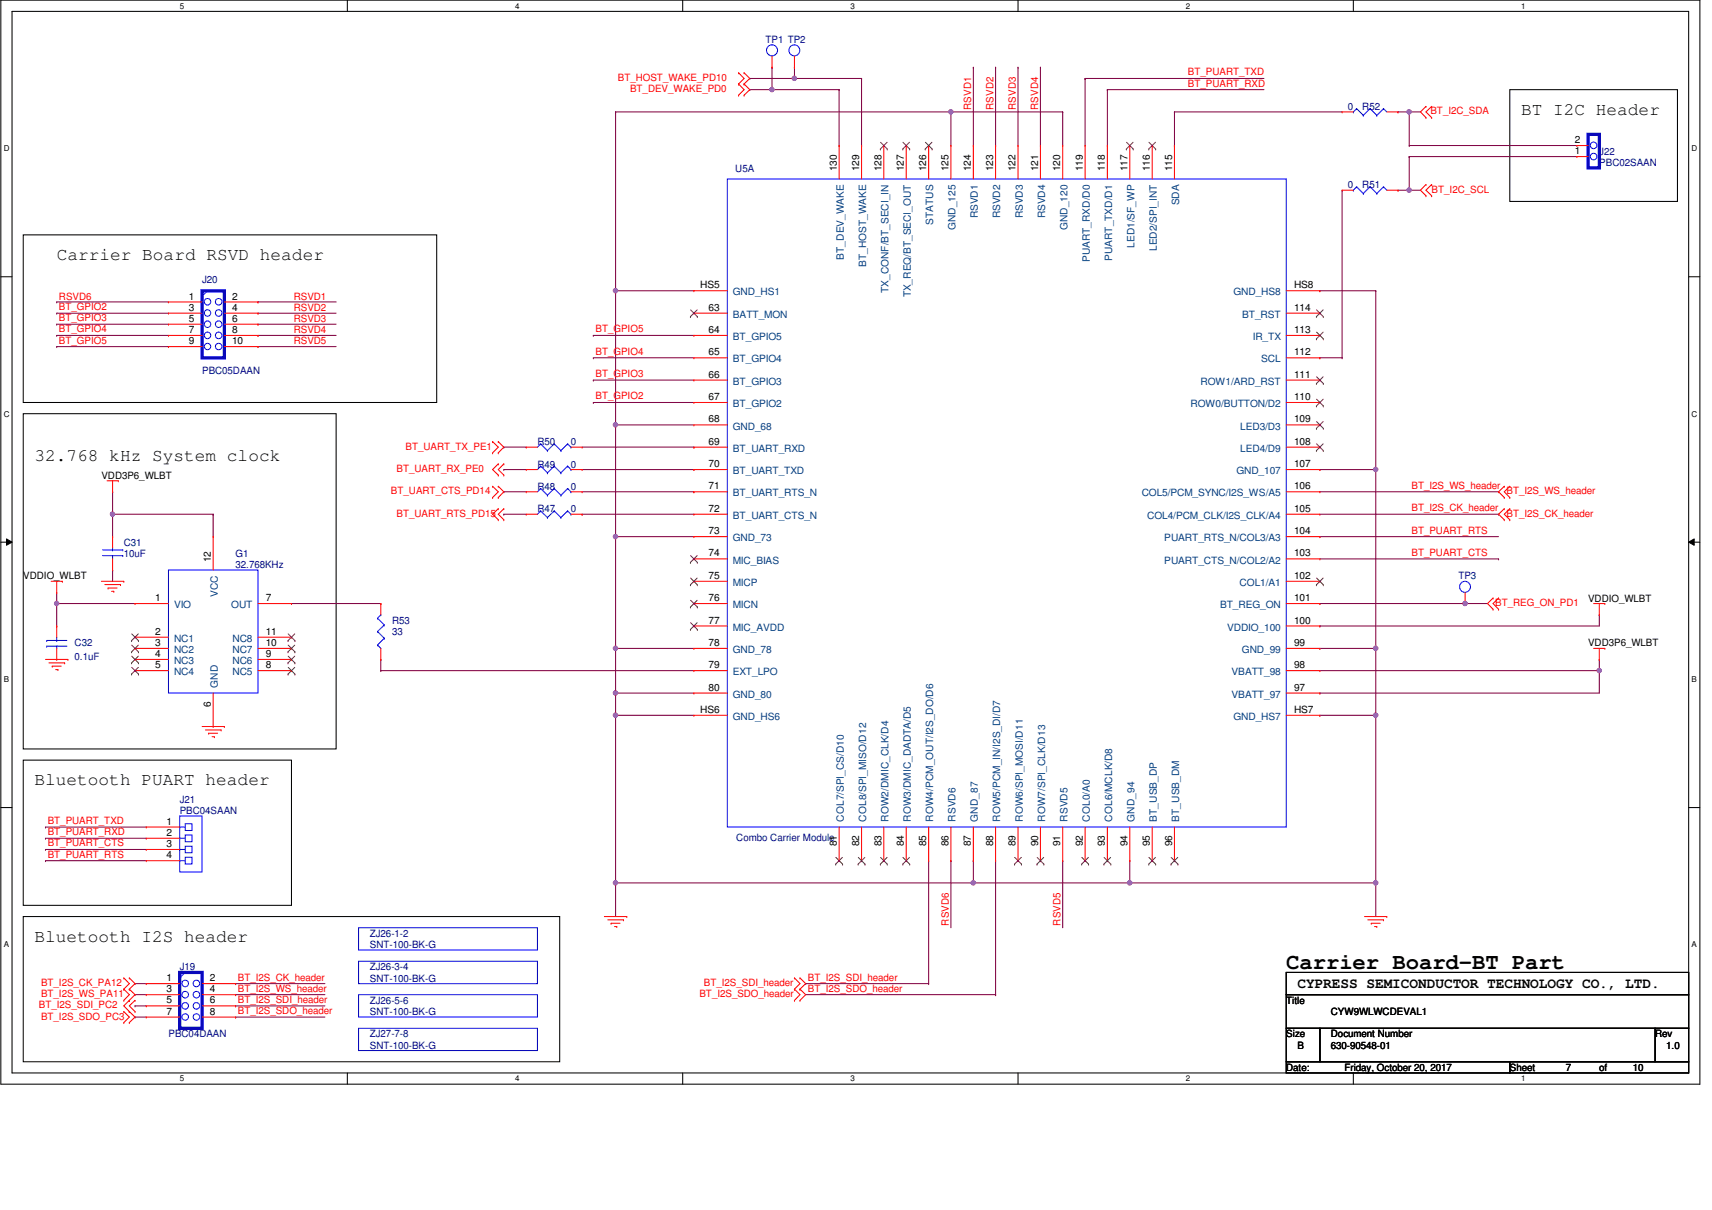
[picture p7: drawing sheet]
<svg xmlns="http://www.w3.org/2000/svg" width="420mm" height="297mm" viewBox="0 0 420 297" stroke-linecap="round" stroke-linejoin="round" font-family="sans-serif">
<path d="M.2 0h417v266.1h-417zM3 2.8h411.4v260.6h-411.4z" fill="none" stroke="#000" stroke-width=".25"/>
<g fill="#fff">
<path d="M44.1 .3h1.1v2.2h-1.1z"/>
<path d="M44.1 263.7h1.1v2.2h-1.1z"/>
</g>
<path d="M85.2 0v2.8M85.2 263.4v2.7" fill="none" stroke="#000" stroke-width=".25"/>
<g fill="#fff">
<path d="M126.4 .3h1.1v2.2h-1.1z"/>
<path d="M126.4 263.7h1.1v2.2h-1.1z"/>
</g>
<path d="M167.5 0v2.8M167.5 263.4v2.7" fill="none" stroke="#000" stroke-width=".25"/>
<g fill="#fff">
<path d="M208.7 .3h1.1v2.2h-1.1z"/>
<path d="M208.7 263.7h1.1v2.2h-1.1z"/>
</g>
<path d="M249.8 0v2.8M249.8 263.4v2.7" fill="none" stroke="#000" stroke-width=".25"/>
<g fill="#fff">
<path d="M291 .3h1.1v2.2h-1.1z"/>
<path d="M291 263.7h1.1v2.2h-1.1z"/>
</g>
<path d="M332.1 0v2.8M332.1 263.4v2.7" fill="none" stroke="#000" stroke-width=".25"/>
<g fill="#fff">
<path d="M373.3 .3h1.1v2.2h-1.1z"/>
<path d="M373.3 263.7h1.1v2.2h-1.1z"/>
<path d="M.9 35.3h1.4v2.2h-1.4z"/>
<path d="M415.2 35.3h1.3v2.2h-1.3z"/>
<path d="M.9 100.5h1.4v2.2h-1.4z"/>
<path d="M415.2 100.5h1.3v2.2h-1.3z"/>
</g>
<path d="M.2 67.9h2.8M414.4 67.9h2.8" fill="none" stroke="#000" stroke-width=".25"/>
<g fill="#fff">
<path d="M.9 165.7h1.3v2.2h-1.3z"/>
<path d="M415.2 165.7h1.3v2.2h-1.3z"/>
</g>
<path d="M.2 133.1h2.8M1.6 132.3l1.4 .8-1.4 .8zM414.4 133.1l1.4-.8v1.6zM414.4 133.1h2.8" fill="none" stroke="#000" stroke-width=".25"/>
<path d="M1.6 132.3l1.4 .8-1.4 .8zM414.4 133.1l1.4-.8v1.6z" fill="#000"/>
<g fill="#fff">
<path d="M.9 230.8h1.3v2.2h-1.3z"/>
<path d="M415.2 230.8h1.3v2.2h-1.3z"/>
</g>
<path d="M370.5 22h41.2v27.4h-41.2zM5.7 57.7h101.5v41.1h-101.5zM5.7 101.6h76.8v82.3h-76.8zM.2 198.2h2.8M5.7 186.6h65.8v35.6h-65.8zM414.4 198.2h2.8M5.7 225h131.7v35.6h-131.7z" fill="none" stroke="#000" stroke-width=".25"/>
<path d="M323.9 175.6h.1M323.9 175.6h13.7M337.6 175.6h.1M337.6 175.6v41.1" fill="none" stroke="#800040" stroke-width=".25"/>
<circle cx="337.6" cy="175.6" r=".54" fill="#f0f"/>
<circle cx="337.6" cy="175.6" r=".54" fill="none" stroke="#f0f" stroke-width=".25"/>
<path d="M323.9 115.3h.1M323.9 115.3h13.7M337.6 115.3h.1M337.6 115.3v60.3M323.9 159.2h.1M323.9 159.2h13.7M337.6 159.2h.1" fill="none" stroke="#800040" stroke-width=".25"/>
<circle cx="337.6" cy="159.1" r=".54" fill="#f0f"/>
<circle cx="337.6" cy="159.1" r=".54" fill="none" stroke="#f0f" stroke-width=".25"/>
<circle cx="337.6" cy="115.2" r=".54" fill="#f0f"/>
<circle cx="337.6" cy="115.2" r=".54" fill="none" stroke="#f0f" stroke-width=".25"/>
<path d="M323.9 71.4h.1M323.9 71.4h13.7M337.6 71.4h.1M337.6 71.4v43.9M151.1 216.7h.1M151.1 216.7h87.8M277.3 211.3h.1M277.3 211.3v5.4" fill="none" stroke="#800040" stroke-width=".25"/>
<circle cx="238.8" cy="216.7" r=".54" fill="#f0f"/>
<circle cx="238.8" cy="216.7" r=".54" fill="none" stroke="#f0f" stroke-width=".25"/>
<circle cx="151" cy="216.7" r=".54" fill="#f0f"/>
<circle cx="151" cy="216.7" r=".54" fill="none" stroke="#f0f" stroke-width=".25"/>
<path d="M151.1 175.6h.1M151.1 175.6h19.2M151.1 175.6v41.1M238.9 211.3h.1M238.9 211.3v5.4M337.6 216.7h.1M337.6 216.7v8.3" fill="none" stroke="#800040" stroke-width=".25"/>
<circle cx="151" cy="175.6" r=".54" fill="#f0f"/>
<circle cx="151" cy="175.6" r=".54" fill="none" stroke="#f0f" stroke-width=".25"/>
<path d="M151.1 170.1h.1M151.1 170.1h19.2M151.1 216.7h.1M151.1 216.7v8.3" fill="none" stroke="#800040" stroke-width=".25"/>
<circle cx="151" cy="170.1" r=".54" fill="#f0f"/>
<circle cx="151" cy="170.1" r=".54" fill="none" stroke="#f0f" stroke-width=".25"/>
<path d="M151.1 131.7h.1M151.1 131.7v43.9M151.1 131.7h19.2M151.1 159.2h.1M151.1 159.2h19.2M151.1 170.1h.1" fill="none" stroke="#800040" stroke-width=".25"/>
<circle cx="151" cy="159.1" r=".54" fill="#f0f"/>
<circle cx="151" cy="159.1" r=".54" fill="none" stroke="#f0f" stroke-width=".25"/>
<circle cx="151" cy="131.7" r=".54" fill="#f0f"/>
<circle cx="151" cy="131.7" r=".54" fill="none" stroke="#f0f" stroke-width=".25"/>
<path d="M151.1 71.4h.1M151.1 71.4v60.3M151.1 71.4h19.2M151.1 104.3h.1M151.1 104.3h19.2" fill="none" stroke="#800040" stroke-width=".25"/>
<circle cx="151" cy="104.3" r=".54" fill="#f0f"/>
<circle cx="151" cy="104.3" r=".54" fill="none" stroke="#f0f" stroke-width=".25"/>
<path d="M151.1 27.5h.1M151.1 27.5h82.3M233.4 27.5h.1M233.4 27.5v8.2" fill="none" stroke="#800040" stroke-width=".25"/>
<circle cx="233.3" cy="27.4" r=".54" fill="#f0f"/>
<circle cx="233.3" cy="27.4" r=".54" fill="none" stroke="#f0f" stroke-width=".25"/>
<path d="M151.1 27.5h.1M151.1 27.5v43.9" fill="none" stroke="#800040" stroke-width=".25"/>
<circle cx="151" cy="71.3" r=".54" fill="#f0f"/>
<circle cx="151" cy="71.3" r=".54" fill="none" stroke="#f0f" stroke-width=".25"/>
<path d="M323.9 153.7h.1M392.5 150.9h.1M392.5 150.9v2.8h-68.6M323.9 164.6h68.6M392.5 161.9h.1M392.5 164.6h.1M392.5 161.9v2.7" fill="none" stroke="#800040" stroke-width=".25"/>
<circle cx="392.5" cy="164.6" r=".54" fill="#f0f"/>
<circle cx="392.5" cy="164.6" r=".54" fill="none" stroke="#f0f" stroke-width=".25"/>
<path d="M323.9 170.1h.1M392.5 164.6h.1M392.5 164.6v5.5h-68.6M227.9 211.3v30.2M244.3 211.3v32.9M277.3 216.7h.1M277.3 216.7h60.3M227.9 241.5h.1M244.3 244.2h.1" fill="none" stroke="#800040" stroke-width=".25"/>
<circle cx="337.6" cy="216.7" r=".54" fill="#f0f"/>
<circle cx="337.6" cy="216.7" r=".54" fill="none" stroke="#f0f" stroke-width=".25"/>
<circle cx="277.2" cy="216.7" r=".54" fill="#f0f"/>
<circle cx="277.2" cy="216.7" r=".54" fill="none" stroke="#f0f" stroke-width=".25"/>
<g fill="none" stroke="#800040" stroke-width=".25">
<path d="M233.4 27.5h.1M233.4 27.5h27.4M260.8 27.5h.1M260.8 27.5v8.2M359.6 148.2h.1M359.6 148.2h5.5M11.2 203h.1M11.2 205.8h.1M11.2 208.5h.1M11.2 211.3h.1M11.2 203h24.7M11.2 205.8h24.7"/>
<path d="M11.2 208.5h24.7M11.2 211.3h24.7M238.9 216.7h.1M238.9 216.7h38.4M33.1 241.5h.1M33.1 244.2h.1M33.1 246.9h.1M33.1 249.7h.1M33.1 246.9h2.8M33.1 249.7h2.8M33.1 244.2h2.8M33.1 241.5h2.8"/>
<path d="M57.8 246.9h.1M57.8 249.7h.1M57.8 244.2h.1M57.8 241.5h.1M57.8 246.9h21.9M57.8 249.7h21.9M57.8 244.2h21.9M57.8 241.5h21.9"/>
</g>
<circle cx="359.5" cy="148.1" r=".54" fill="#f0f"/>
<circle cx="359.5" cy="148.1" r=".54" fill="none" stroke="#f0f" stroke-width=".25"/>
<path d="M266.3 19.3h.1M266.3 19.3v16.4M266.3 19.3h43.9M189.5 22h16.4M205.9 22h.1M271.8 22h.1M271.8 22v13.7M271.8 22h38.4M323.9 148.2h.1M323.9 148.2h35.7" fill="none" stroke="#800040" stroke-width=".25"/>
<circle cx="189.4" cy="22" r=".54" fill="#f0f"/>
<circle cx="189.4" cy="22" r=".54" fill="none" stroke="#f0f" stroke-width=".25"/>
<path d="M195 19.3h.1M195 19.3h16.4" fill="none" stroke="#800040" stroke-width=".25"/>
<circle cx="194.9" cy="19.2" r=".54" fill="#f0f"/>
<circle cx="194.9" cy="19.2" r=".54" fill="none" stroke="#f0f" stroke-width=".25"/>
<g fill="none" stroke="#800040" stroke-width=".25">
<path d="M184 19.3h.1M189.5 16.5h.1M189.5 16.5v5.5h-5.5M195 16.5h.1M195 16.5v2.8h-11M211.4 19.3h.1M211.4 19.3v16.4M184 22h.1M205.9 35.7h.1M205.9 22v13.7M145.6 98.8h.1M145.6 93.3h.1"/>
<path d="M145.6 87.8h.1M145.6 82.3h.1M145.6 98.8h24.7M145.6 93.3h24.7M145.6 87.8h24.7M145.6 82.3h24.7M123.6 109.8h.1M123.6 115.3h.1M123.6 109.8h5.5M123.6 115.3h5.5M142.9 109.8h27.4M142.9 115.3h27.4"/>
<path d="M170.3 109.8h.1M170.3 115.3h.1M123.6 120.7h.1M123.6 126.2h.1M123.6 120.7h5.5M123.6 126.2h5.5M142.9 126.2h.1M142.9 120.7h27.4M142.9 126.2h27.4M170.3 120.7h.1M323.9 131.7h.1M323.9 120.7h43.9"/>
<path d="M323.9 126.2h43.9M323.9 137.2h43.9M323.9 131.7h43.9M367.8 137.2h.1M367.8 120.7h.1M367.8 126.2h.1M13.9 148.2h.1M13.9 145.5v2.7M13.9 148.2h19.2M71.5 148.2h22M93.5 148.2h.1M93.5 161.9h.1"/>
<path d="M93.5 164.6h.1M93.5 161.9v2.7M93.5 164.6h76.8M197.7 241.5h.1M197.7 244.2h46.6M197.7 241.5h30.2M244.3 244.2h.1"/>
</g>
<circle cx="13.9" cy="148.1" r=".54" fill="#f0f"/>
<circle cx="13.9" cy="148.1" r=".54" fill="none" stroke="#f0f" stroke-width=".25"/>
<path d="M27.6 140h.1M27.6 120.7h.1M27.6 120.7v5.5h24.7M27.6 140v2.7M52.3 126.2h.1M52.3 126.2v5.5M13.9 153.7h.1M13.9 148.2v5.5" fill="none" stroke="#800040" stroke-width=".25"/>
<circle cx="27.6" cy="126.2" r=".54" fill="#f0f"/>
<circle cx="27.6" cy="126.2" r=".54" fill="none" stroke="#f0f" stroke-width=".25"/>
<path d="M343.1 27.5h.1M343.1 27.5h2.8M345.9 35.7h.1M345.9 27.5h.1M345.9 38.4h.1M345.9 38.4v8.3h-2.8M345.9 35.7h41.1M345.9 27.5v8.2M345.9 38.4h41.1M343.1 46.7h.1M27.6 126.2h.1M27.6 126.2v5.5" fill="none" stroke="#800040" stroke-width=".25"/>
<circle cx="345.8" cy="46.7" r=".54" fill="#f0f"/>
<circle cx="345.8" cy="46.7" r=".54" fill="none" stroke="#f0f" stroke-width=".25"/>
<path d="M345.9 27.5h.1M345.9 27.5h2.7" fill="none" stroke="#800040" stroke-width=".25"/>
<circle cx="345.8" cy="27.4" r=".54" fill="#f0f"/>
<circle cx="345.8" cy="27.4" r=".54" fill="none" stroke="#f0f" stroke-width=".25"/>
<g fill="none" stroke="#800040" stroke-width=".25">
<path d="M238.9 16.5h.1M238.9 16.5v19.2M244.3 16.5h.1M244.3 16.5v19.2M249.8 16.5h.1M249.8 16.5v19.2M255.3 16.5h.1M255.3 16.5v19.2M288.2 27.5h.1M288.2 35.7h.1M288.2 27.5h41.2M288.2 27.5v8.2"/>
<path d="M329.4 46.7v41.1M345.9 46.7h.1M345.9 46.7h2.7M13.9 76.9h.1M13.9 79.6h.1M13.9 74.1h.1M13.9 74.1h27.4M13.9 76.9h27.4M13.9 79.6h27.4M63.3 74.1h.1M63.3 76.9h.1M63.3 79.6h.1"/>
<path d="M63.3 74.1h19.2M63.3 76.9h19.2M63.3 79.6h19.2M13.9 82.3h.1M13.9 85.1h.1M13.9 82.3h27.4M13.9 85.1h27.4M63.3 82.3h.1M63.3 85.1h.1M63.3 82.3h19.2M63.3 85.1h19.2M323.9 87.8h.1"/>
<path d="M323.9 87.8h5.5M329.4 87.8h.1M233.4 211.3h.1M233.4 211.3v16.5M260.8 211.3h.1M260.8 211.3v16.5"/>
</g>
<g fill="none" stroke="#f00" stroke-width=".25">
<path d="M181.3 17.9h.1M181.3 17.9l1.3 1.4-1.3 1.3M182.6 17.9h.1M182.6 17.9l1.4 1.4-1.4 1.3M189.5 16.5h.1M189.5 13.8v2.7M195 16.5h.1M195 13.8v2.7M181.3 20.6h.1M181.3 23.4h.1M181.3 20.6l1.3 1.4-1.3 1.4M182.6 23.4h.1"/>
<path d="M182.6 20.6h.1M182.6 20.6l1.4 1.4-1.4 1.4M205.9 35.7h.1M205.9 35.7v8.2M211.4 35.7h.1M211.4 35.7v8.2M216.9 35.7h.1M216.9 35.7v8.2M222.4 35.7h.1M222.4 35.7v8.2M227.9 35.7h.1M227.9 35.7v8.2"/>
<path d="M233.4 35.7h.1M233.4 35.7v8.2M238.9 35.7h.1M238.9 35.7v8.2M244.3 35.7h.1M244.3 35.7v8.2M249.8 35.7h.1M249.8 35.7v8.2M255.3 35.7h.1M255.3 35.7v8.2M260.8 35.7h.1M260.8 35.7v8.2"/>
<path d="M266.3 35.7h.1M266.3 35.7v8.2M271.8 35.7h.1M271.8 35.7v8.2M277.3 35.7h.1M277.3 35.7v8.2M282.8 35.7h.1M282.8 35.7v8.2M288.2 35.7h.1M288.2 35.7v8.2M329.4 27.5h.1M329.4 27.5h2.7"/>
<path d="M340.3 27.5h2.8M343.1 27.5h.1M350 28.9h.1M350 26.1h.1M350 26.1l-1.4 1.4 1.4 1.4M351.4 26.1h.1M351.4 28.9h.1M351.4 26.1l-1.4 1.4 1.4 1.4M387 38.4h.1M387 35.7h.1M387 38.4h2.8M387 35.7h2.8"/>
<path d="M329.4 46.7h.1M329.4 46.7h2.7M340.3 46.7h2.8M343.1 46.7h.1M350 48h.1M350 45.3h.1M350 45.3l-1.4 1.4 1.4 1.3M351.4 45.3h.1M351.4 48h.1M351.4 45.3l-1.4 1.4 1.4 1.3M41.3 74.1h.1M41.3 76.9h.1"/>
<path d="M41.3 79.6h.1M41.3 74.1h8.3M41.3 76.9h8.3M41.3 79.6h8.3M55.1 74.1h8.2M55.1 76.9h8.2M55.1 79.6h8.2M63.3 74.1h.1M63.3 76.9h.1M63.3 79.6h.1M170.3 76.9h.1M170.3 71.4h.1"/>
<path d="M170.3 76.9h8.2M170.3 71.4h8.2M315.7 76.9h8.2M315.7 71.4h8.2M323.9 76.9h.1M323.9 71.4h.1M41.3 82.3h.1M41.3 85.1h.1M41.3 82.3h8.3M41.3 85.1h8.3M55.1 82.3h8.2M55.1 85.1h8.2"/>
<path d="M63.3 82.3h.1M63.3 85.1h.1M170.3 82.3h.1M170.3 87.8h.1M170.3 93.3h.1M170.3 98.8h.1M170.3 82.3h8.2M170.3 87.8h8.2M170.3 93.3h8.2M170.3 98.8h8.2M315.7 82.3h8.2M315.7 87.8h8.2"/>
<path d="M315.7 93.3h8.2M315.7 98.8h8.2M323.9 98.8h.1M323.9 93.3h.1M323.9 87.8h.1M323.9 82.3h.1M26.3 118h2.7M27.6 118v2.7M29 118h.1M120.9 119.4h.1M120.9 111.2h.1M120.9 108.4h.1"/>
<path d="M120.9 119.4l1.4 1.3-1.4 1.4M120.9 108.4l1.4 1.4-1.4 1.4M122.3 119.4h.1M122.3 108.4h.1M122.3 111.2h.1M122.3 113.9h.1M122.3 116.6h.1M122.3 119.4l1.3 1.3-1.3 1.4M122.3 108.4l1.3 1.4-1.3 1.4M122.3 113.9l-1.4 1.4 1.4 1.3M123.6 113.9h.1M123.6 116.6h.1"/>
<path d="M123.6 113.9l-1.3 1.4 1.3 1.3M129.1 109.8h.1M129.1 115.3h.1M129.1 109.8h2.8M129.1 115.3h2.8M140.1 109.8h2.8M140.1 115.3h2.8M142.9 109.8h.1M142.9 115.3h.1M170.3 104.3h.1M170.3 109.8h.1M170.3 115.3h.1"/>
<path d="M170.3 109.8h8.2M170.3 104.3h8.2M170.3 115.3h8.2M315.7 109.8h8.2M315.7 104.3h8.2M315.7 115.3h8.2M323.9 115.3h.1M323.9 109.8h.1M323.9 104.3h.1M369.2 119.4h.1M369.2 119.4l-1.4 1.3 1.4 1.4M370.5 119.4h.1"/>
<path d="M370.5 119.4l-1.3 1.3 1.3 1.4M27.6 120.7h.1M27.6 131.7h.1M27.6 140h.1M27.6 131.7v2.8M27.6 137.2v2.8M52.3 131.7h.1M52.3 131.7v8.3M120.9 122.1h.1M122.3 122.1h.1M122.3 124.9h.1M122.3 127.6h.1"/>
<path d="M122.3 124.9l-1.4 1.3 1.4 1.4M123.6 124.9h.1M123.6 127.6h.1M123.6 124.9l-1.3 1.3 1.3 1.4M129.1 120.7h.1M129.1 126.2h.1M129.1 120.7h2.8M129.1 126.2h2.8M140.1 120.7h2.8M140.1 126.2h2.8M142.9 120.7h.1M142.9 126.2h.1"/>
<path d="M170.3 120.7h.1M170.3 126.2h.1M170.3 131.7h.1M170.3 137.2h.1M170.3 120.7h8.2M170.3 126.2h8.2M170.3 131.7h8.2M170.3 137.2h8.2M315.7 120.7h8.2M315.7 126.2h8.2M315.7 131.7h8.2M315.7 137.2h8.2"/>
<path d="M323.9 137.2h.1M323.9 131.7h.1M323.9 126.2h.1M323.9 120.7h.1M369.2 127.6h.1M369.2 124.9h.1M369.2 122.1h.1M369.2 124.9l-1.4 1.3 1.4 1.4M370.5 124.9h.1M370.5 127.6h.1M370.5 122.1h.1M370.5 124.9l-1.3 1.3 1.3 1.4"/>
<path d="M12.6 142.7h2.7M13.9 145.5h.1M13.9 153.7h.1M13.9 142.7v2.8M13.9 153.7v2.7M13.9 159.2v2.7M15.3 142.7h.1M24.9 142.7h5.5M25.7 143.5h3.9M26.5 144.4h.1M26.5 144.4h2.2M27.4 145.2h.5"/>
<path d="M27.9 145.2h.1M29.6 143.5h.1M30.4 142.7h.1M33.1 148.2h.1M33.1 156.4h.1M33.1 159.2h.1M33.1 159.2h8.2M33.1 148.2h8.2M33.1 156.4h8.2M63.3 159.2h8.2M63.3 148.2h8.2M63.3 156.4h8.2"/>
<path d="M71.5 148.2h.1M71.5 159.2h.1M71.5 156.4h.1M93.5 148.2h.1M93.5 148.2v2.7M93.5 159.2v2.7M170.3 142.7h.1M170.3 148.2h.1M170.3 153.7h.1M170.3 159.2h.1M170.3 159.2h8.2M170.3 148.2h8.2"/>
<path d="M170.3 142.7h8.2M170.3 153.7h8.2M315.7 159.2h8.2M315.7 148.2h8.2M315.7 142.7h8.2M315.7 153.7h8.2M323.9 159.2h.1M323.9 153.7h.1M323.9 148.2h.1M323.9 142.7h.1M359.6 148.2h.1M359.6 145.5v2.7"/>
<path d="M366.4 149.6h.1M366.4 146.8h.1M366.4 146.8l-1.3 1.4 1.3 1.4M367.8 146.8h.1M367.8 149.6h.1M367.8 146.8l-1.4 1.4 1.4 1.4M391.1 159.2h2.8M391.1 148.2h2.8M392.5 150.9h.1M392.5 148.2v2.7M392.5 159.2v2.7M393.9 159.2h.1"/>
<path d="M393.9 148.2h.1M11.2 161.9h5.5M12 162.7h3.9M12.8 163.5h.1M12.8 163.5h2.2M13.7 164.4h.5M13.9 161.9h.1M14.2 164.4h.1M15.9 162.7h.1M16.7 161.9h.1M33.1 161.9h.1M33.1 164.6h.1"/>
<path d="M33.1 161.9h8.2M33.1 164.6h8.2M49.6 178.4h5.5M50.4 179.2h3.9M52.3 178.4h.1M52.3 170.1v8.3M54.3 179.2h.1M55.1 178.4h.1M63.3 161.9h8.2M63.3 164.6h8.2M71.5 164.6h.1M71.5 161.9h.1"/>
<path d="M93.5 161.9h.1M170.3 164.6h.1M170.3 170.1h.1M170.3 175.6h.1M170.3 164.6h8.2M170.3 170.1h8.2M170.3 175.6h8.2M315.7 164.6h8.2M315.7 170.1h8.2M315.7 175.6h8.2M323.9 175.6h.1M323.9 170.1h.1"/>
<path d="M323.9 164.6h.1M392.5 161.9h.1M51.2 180h.1M51.2 180h2.2M52.1 180.8h.5M52.6 180.8h.1M35.9 203h.1M35.9 205.8h.1M35.9 208.5h.1M35.9 211.3h.1M35.9 203h8.2M35.9 205.8h8.2"/>
<path d="M35.9 208.5h8.2M35.9 211.3h8.2M205.9 211.3h.1M205.9 203v8.3M211.4 211.3h.1M211.4 203v8.3M216.9 211.3h.1M216.9 203v8.3M222.4 211.3h.1M222.4 203v8.3M227.9 211.3h.1M227.9 203v8.3"/>
<path d="M233.4 211.3h.1M233.4 203v8.3M238.9 211.3h.1M238.9 203v8.3M244.3 211.3h.1M244.3 203v8.3M249.8 211.3h.1M249.8 203v8.3M255.3 211.3h.1M255.3 203v8.3M260.8 211.3h.1M260.8 203v8.3"/>
<path d="M266.3 211.3h.1M266.3 203v8.3M271.8 211.3h.1M271.8 203v8.3M277.3 211.3h.1M277.3 203v8.3M282.8 211.3h.1M282.8 203v8.3M288.2 211.3h.1M288.2 203v8.3M148.3 225h5.5M149.2 225.8h3.8"/>
<path d="M150 226.7h.1M150 226.7h2.2M150.8 227.5h.6M151.4 227.5h.1M153 225.8h.1M153.8 225h.1M334.9 225h5.4M335.7 225.8h3.8M336.5 226.7h.1M336.5 226.7h2.2M337.3 227.5h.6M337.9 227.5h.1"/>
<path d="M339.5 225.8h.1M340.3 225h.1M30.4 245.6h.1M30.4 242.8h.1M30.4 240.1h.1M30.4 251h.1M30.4 248.3h.1M30.4 242.8l1.3 1.4-1.3 1.4M30.4 240.1l1.3 1.4-1.3 1.3M30.4 248.3l1.3 1.4-1.3 1.3M31.7 242.8h.1M31.7 245.6h.1"/>
<path d="M31.7 240.1h.1M31.7 248.3h.1M31.7 251h.1M31.7 242.8l1.4 1.4-2.7 2.7 1.3 1.4M31.7 240.1l1.4 1.4-1.4 1.3M31.7 248.3l1.4 1.4-1.4 1.3M33.1 245.6h.1M33.1 248.3h.1M33.1 245.6l-1.4 1.3 1.4 1.4M35.9 241.5h.1M35.9 244.2h.1M35.9 246.9h.1"/>
<path d="M35.9 249.7h.1M35.9 241.5h8.2M35.9 244.2h8.2M35.9 246.9h8.2M35.9 249.7h8.2M49.6 241.5h8.2M49.6 244.2h8.2M49.6 246.9h8.2M49.6 249.7h8.2M57.8 241.5h.1M57.8 244.2h.1M57.8 246.9h.1"/>
<path d="M57.8 249.7h.1M195 242.8h.1M195 245.6h.1M195 240.1h.1M195 242.8l1.3 1.4-1.3 1.4M195 240.1l1.3 1.4-1.3 1.3M196.3 245.6h.1M196.3 242.8h.1M196.3 240.1h.1M196.3 242.8l1.4 1.4-1.4 1.4M196.3 240.1l1.4 1.4-1.4 1.3"/>
</g>
<path d="M315.7 238.7h98.7v5.5h-98.7zM315.7 244.2h98.7v8.2h-98.7zM315.7 252.4h8.2v8.2h-8.2zM323.9 252.4h82.3v8.2h-82.3zM406.2 252.4h8.2v8.2h-8.2zM315.7 260.6h54.8v2.8h-54.8zM370.5 260.6h43.9v2.8h-43.9z" fill="none" stroke="#000" stroke-width=".25"/>
<g fill="none" stroke="#00f" stroke-width=".25">
<path d="M332.1 27.5h.1M332.9 26.7h.1M332.9 26.7l1.7 1.6M332.9 26.7l-.8 .8M334.6 28.3h.1M336.2 26.7h.1M336.2 26.7l1.7 1.6M336.2 26.7l-1.6 1.6M337.9 28.3h.1M339.5 26.7h.1M339.5 26.7l.8 .8M339.5 26.7l-1.6 1.6"/>
<path d="M178.5 43.9h137.2v159.1h-137.2zM332.1 46.7h.1M332.9 45.8h.1M332.9 45.8l1.7 1.7M332.9 45.8l-.8 .9M334.6 47.5h.1M336.2 45.8h.1M336.2 45.8l1.7 1.7M336.2 45.8l-1.6 1.7M337.9 47.5h.1M339.5 45.8h.1M339.5 45.8l.8 .9"/>
<path d="M339.5 45.8l-1.6 1.7M51 71.4h.1M51 71.4l-1.4 1.3M132.7 109h.1M132.7 114.4h.1M132.7 119.9h.1M132.7 109l-.8 .8M132.7 109l1.7 1.6M132.7 114.4l-.8 .9M132.7 114.4l1.7 1.7M132.7 119.9l-.8 .8M132.7 119.9l1.7 1.7"/>
<path d="M134.4 110.6h.1M134.4 116.1h.1M136 109h.1M136 114.4h.1M136 119.9h.1M136 109l-1.6 1.6M136 109l1.7 1.6M136 114.4l-1.6 1.7M136 114.4l1.7 1.7M136 119.9l-1.6 1.7M136 119.9l1.7 1.7M137.7 110.6h.1"/>
<path d="M137.7 116.1h.1M139.3 109h.1M139.3 114.4h.1M139.3 119.9h.1M139.3 109l-1.6 1.6M139.3 109l.8 .8M139.3 114.4l-1.6 1.7M139.3 114.4l.8 .9M139.3 119.9l-1.6 1.7M139.3 119.9l.8 .8M140.1 109.8h.1M140.1 115.3h.1"/>
<path d="M25.2 136.4h4.9M25.2 135h4.9M27.6 135h.1M27.6 136.4h.1M27.6 134.5v.5M27.6 136.4v.8M30.1 136.4h.1M30.1 135h.1M41.3 140h22v30.1h-22zM132.7 125.4h.1M132.7 125.4l-.8 .8M132.7 125.4l1.7 1.6"/>
<path d="M134.4 121.6h.1M134.4 127h.1M136 125.4h.1M136 125.4l-1.6 1.6M136 125.4l1.7 1.6M137.7 121.6h.1M137.7 127h.1M139.3 125.4h.1M139.3 125.4l-1.6 1.6M139.3 125.4l.8 .8M140.1 120.7h.1M140.1 126.2h.1"/>
<path d="M11.5 157.2h.1M11.5 158.6h.1M11.5 157.2h4.9M11.5 158.6h4.9M13.9 158.6h.1M13.9 157.2h.1M13.9 156.4v.8M13.9 158.6v.6M92.7 158.3h.1M92.7 155h.1M92.7 151.8h.1M92.7 158.3l.8 .9"/>
<path d="M92.7 155l1.6 1.7M92.7 151.8l1.6 1.6M93.5 150.9h.1M93.5 150.9l-.8 .9M94.3 156.7h.1M94.3 153.4h.1M94.3 156.7l-1.6 1.6M94.3 153.4l-1.6 1.6M44.1 200.3h5.5v13.7h-5.5zM44.1 211.3h.1M44.1 208.5h.1M44.1 205.8h.1"/>
<path d="M44.1 203h.1M44.1 211.3h1.4M44.1 208.5h1.4M44.1 205.8h1.4M44.1 203h1.4M45.5 210.4h1.6v1.7h-1.6zM45.5 207.7h1.6v1.6h-1.6zM45.5 205h1.6v1.6h-1.6zM45.5 202.2h1.6v1.7h-1.6zM45.5 238.7h.1M45.5 238.7l-1.4 1.4M88 227.8h43.9v5.4h-43.9z"/>
<path d="M88 236h43.9v5.5h-43.9zM88 252.4h43.9v5.5h-43.9zM88 244.2h43.9v5.5h-43.9z"/>
<circle cx="189.5" cy="12.4" r="1.35"/>
<circle cx="194.9" cy="12.4" r="1.35"/>
<circle cx="391.1" cy="38.4" r=".81"/>
<circle cx="391.1" cy="35.7" r=".81"/>
<circle cx="50.9" cy="76.8" r=".79"/>
<circle cx="50.9" cy="74.1" r=".79"/>
<circle cx="50.9" cy="79.6" r=".79"/>
<circle cx="53.7" cy="76.8" r=".81"/>
<circle cx="53.7" cy="79.6" r=".81"/>
<circle cx="53.7" cy="74.1" r=".81"/>
<circle cx="50.9" cy="82.3" r=".79"/>
<circle cx="50.9" cy="85.1" r=".78"/>
<circle cx="53.7" cy="82.3" r=".81"/>
<circle cx="53.7" cy="85.1" r=".8"/>
<circle cx="359.5" cy="144.1" r="1.35"/>
<circle cx="45.5" cy="241.4" r=".81"/>
<circle cx="45.5" cy="246.9" r=".81"/>
<circle cx="45.5" cy="244.2" r=".81"/>
<circle cx="45.5" cy="249.7" r=".8"/>
<circle cx="48.2" cy="246.9" r=".81"/>
<circle cx="48.2" cy="241.4" r=".81"/>
<circle cx="48.2" cy="244.2" r=".81"/>
<circle cx="48.2" cy="249.7" r=".8"/>
</g>
<path d="M389.8 33h2.7v8.2h-2.7zM49.6 71.4h5.5v16.4h-5.5zM44.1 238.7h5.5v13.7h-5.5z" fill="none" stroke="#00f" stroke-width=".8"/>
<g fill="none" stroke="#804000" stroke-width=".25">
<path d="M216.1 36.6h.1M216.1 34.9l1.7 1.7M217.7 34.9l-1.6 1.7M217.8 36.6h.1M221.6 36.6h.1M221.6 34.9l1.7 1.7M223.2 34.9l-1.6 1.7M223.3 36.6h.1M227.1 36.6h.1M227.1 34.9l1.7 1.7M228.7 34.9l-1.6 1.7M228.8 36.6h.1"/>
<path d="M276.4 36.6h.1M276.5 34.9l1.6 1.7M278.1 34.9l-1.7 1.7M278.1 36.6h.1M281.9 36.6h.1M282 34.9l1.6 1.7M283.6 34.9l-1.7 1.7M283.6 36.6h.1M169.4 77.7h.1M169.5 76.1l1.6 1.6M171.1 76.1l-1.7 1.6M171.1 77.7h.1"/>
<path d="M323.1 77.7h.1M323.1 76.1l1.7 1.6M324.7 76.1l-1.6 1.6M324.8 77.7h.1M323.1 99.7h.1M323.1 94.1h.1M323.1 83.2h.1M323.1 98l1.7 1.7M323.1 92.5l1.7 1.6M323.1 81.5l1.7 1.7M324.7 98l-1.6 1.7M324.7 92.5l-1.6 1.6"/>
<path d="M324.7 81.5l-1.6 1.7M324.8 99.7h.1M324.8 94.1h.1M324.8 83.2h.1M323.1 110.6h.1M323.1 105.2h.1M323.1 109l1.7 1.6M323.1 103.5l1.7 1.7M324.7 109l-1.6 1.6M324.7 103.5l-1.6 1.7M324.8 110.6h.1M324.8 105.2h.1"/>
<path d="M169.4 138h.1M169.5 136.4l1.6 1.6M171.1 136.4l-1.7 1.6M171.1 138h.1M32.3 157.3h.1M32.3 155.6l1.7 1.7M32.3 158.4l1.7 1.6M33.9 155.6l-1.6 1.7M33.9 158.4l-1.6 1.6M34 157.3h.1M70.7 157.3h.1M70.7 158.4l1.7 1.6"/>
<path d="M70.7 155.6l1.7 1.7M72.3 158.4l-1.6 1.6M72.3 155.6l-1.6 1.7M72.4 157.3h.1M169.4 143.6h.1M169.4 149h.1M169.4 154.5h.1M169.5 141.9l1.6 1.7M169.5 147.4l1.6 1.6M169.5 152.9l1.6 1.6M171.1 141.9l-1.7 1.7M171.1 147.4l-1.7 1.6"/>
<path d="M171.1 152.9l-1.7 1.6M171.1 143.6h.1M171.1 149h.1M171.1 154.5h.1M323.1 143.6h.1M323.1 141.9l1.7 1.7M324.7 141.9l-1.6 1.7M324.8 143.6h.1M32.3 160h.1M32.3 162.7h.1M32.3 165.5h.1M32.3 161.1l1.7 1.6"/>
<path d="M32.3 163.8l1.7 1.7M33.9 161.1l-1.6 1.6M33.9 163.8l-1.6 1.7M34 160h.1M34 162.7h.1M34 165.5h.1M70.7 165.5h.1M70.7 162.7h.1M70.7 160h.1M70.7 163.8l1.7 1.7M70.7 161.1l1.7 1.6M72.3 163.8l-1.6 1.7"/>
<path d="M72.3 161.1l-1.6 1.6M72.4 165.5h.1M72.4 162.7h.1M72.4 160h.1M205.1 212.1h.1M205.1 210.5l1.7 1.6M206.7 210.5l-1.6 1.6M206.8 212.1h.1M210.6 212.1h.1M210.6 210.5l1.7 1.6M212.2 210.5l-1.6 1.6M212.3 212.1h.1"/>
<path d="M216.1 212.1h.1M216.1 210.5l1.7 1.6M217.7 210.5l-1.6 1.6M217.8 212.1h.1M221.6 212.1h.1M221.6 210.5l1.7 1.6M223.2 210.5l-1.6 1.6M223.3 212.1h.1M249 212.1h.1M249 210.5l1.7 1.6M250.6 210.5l-1.6 1.6M250.7 212.1h.1"/>
<path d="M254.5 212.1h.1M254.5 210.5l1.7 1.6M256.1 210.5l-1.6 1.6M256.2 212.1h.1M265.5 212.1h.1M265.5 210.5l1.7 1.6M267.1 210.5l-1.6 1.6M267.2 212.1h.1M270.9 212.1h.1M271 210.5l1.6 1.6M272.6 210.5l-1.7 1.6M272.6 212.1h.1"/>
<path d="M281.9 212.1h.1M282 210.5l1.6 1.6M283.6 210.5l-1.7 1.6M283.6 212.1h.1M287.4 212.1h.1M287.4 210.5l1.7 1.6M289 210.5l-1.6 1.6M289.1 212.1h.1"/>
</g>
<circle cx="337.6" cy="175.6" r=".54" fill="#f0f"/>
<circle cx="337.6" cy="175.6" r=".54" fill="none" stroke="#f0f" stroke-width=".25"/>
<circle cx="337.6" cy="159.1" r=".54" fill="#f0f"/>
<circle cx="337.6" cy="159.1" r=".54" fill="none" stroke="#f0f" stroke-width=".25"/>
<circle cx="337.6" cy="115.2" r=".54" fill="#f0f"/>
<circle cx="337.6" cy="115.2" r=".54" fill="none" stroke="#f0f" stroke-width=".25"/>
<circle cx="238.8" cy="216.7" r=".54" fill="#f0f"/>
<circle cx="238.8" cy="216.7" r=".54" fill="none" stroke="#f0f" stroke-width=".25"/>
<circle cx="151" cy="216.7" r=".54" fill="#f0f"/>
<circle cx="151" cy="216.7" r=".54" fill="none" stroke="#f0f" stroke-width=".25"/>
<circle cx="151" cy="175.6" r=".54" fill="#f0f"/>
<circle cx="151" cy="175.6" r=".54" fill="none" stroke="#f0f" stroke-width=".25"/>
<circle cx="151" cy="170.1" r=".54" fill="#f0f"/>
<circle cx="151" cy="170.1" r=".54" fill="none" stroke="#f0f" stroke-width=".25"/>
<circle cx="151" cy="159.1" r=".54" fill="#f0f"/>
<circle cx="151" cy="159.1" r=".54" fill="none" stroke="#f0f" stroke-width=".25"/>
<circle cx="151" cy="131.7" r=".54" fill="#f0f"/>
<circle cx="151" cy="131.7" r=".54" fill="none" stroke="#f0f" stroke-width=".25"/>
<circle cx="151" cy="104.3" r=".54" fill="#f0f"/>
<circle cx="151" cy="104.3" r=".54" fill="none" stroke="#f0f" stroke-width=".25"/>
<circle cx="233.3" cy="27.4" r=".54" fill="#f0f"/>
<circle cx="233.3" cy="27.4" r=".54" fill="none" stroke="#f0f" stroke-width=".25"/>
<circle cx="151" cy="71.3" r=".54" fill="#f0f"/>
<circle cx="151" cy="71.3" r=".54" fill="none" stroke="#f0f" stroke-width=".25"/>
<circle cx="392.5" cy="164.6" r=".54" fill="#f0f"/>
<circle cx="392.5" cy="164.6" r=".54" fill="none" stroke="#f0f" stroke-width=".25"/>
<circle cx="337.6" cy="216.7" r=".54" fill="#f0f"/>
<circle cx="337.6" cy="216.7" r=".54" fill="none" stroke="#f0f" stroke-width=".25"/>
<circle cx="277.2" cy="216.7" r=".54" fill="#f0f"/>
<circle cx="277.2" cy="216.7" r=".54" fill="none" stroke="#f0f" stroke-width=".25"/>
<circle cx="359.5" cy="148.1" r=".54" fill="#f0f"/>
<circle cx="359.5" cy="148.1" r=".54" fill="none" stroke="#f0f" stroke-width=".25"/>
<circle cx="189.4" cy="22" r=".54" fill="#f0f"/>
<circle cx="189.4" cy="22" r=".54" fill="none" stroke="#f0f" stroke-width=".25"/>
<circle cx="194.9" cy="19.2" r=".54" fill="#f0f"/>
<circle cx="194.9" cy="19.2" r=".54" fill="none" stroke="#f0f" stroke-width=".25"/>
<circle cx="13.9" cy="148.1" r=".54" fill="#f0f"/>
<circle cx="13.9" cy="148.1" r=".54" fill="none" stroke="#f0f" stroke-width=".25"/>
<circle cx="27.6" cy="126.2" r=".54" fill="#f0f"/>
<circle cx="27.6" cy="126.2" r=".54" fill="none" stroke="#f0f" stroke-width=".25"/>
<circle cx="345.8" cy="46.7" r=".54" fill="#f0f"/>
<circle cx="345.8" cy="46.7" r=".54" fill="none" stroke="#f0f" stroke-width=".25"/>
<circle cx="345.8" cy="27.4" r=".54" fill="#f0f"/>
<circle cx="345.8" cy="27.4" r=".54" fill="none" stroke="#f0f" stroke-width=".25"/>
<text font-size="5.5" x="315.7" y="237.8">Carrier Board-BT Part</text>
<g font-size="4.4">
<text x="373.3" y="28.2">BT I2C Header</text>
<text x="13.9" y="63.9">Carrier Board RSVD header</text>
<text x="8.5" y="113.2">32.768 kHz System clock</text>
<text x="8.5" y="192.8">Bluetooth PUART header</text>
<text x="8.5" y="231.2">Bluetooth I2S header</text>
</g>
<text font-size="3.6" x="318.4" y="242.4">CYPRESS SEMICONDUCTOR TECHNOLOGY CO., LTD.</text>
<g font-size="2.5" fill="#000080">
<text x="187.9" y="10.5">TP1 TP2</text>
<text x="330.8" y="27">0</text>
<text x="334.3" y="27">R52</text>
<text x="392.5" y="38">J22</text>
<text x="392.5" y="40.7">PBC02SAAN</text>
<text x="180.5" y="42.3">U5A</text>
<text x="330.8" y="46.2">0</text>
<text x="334.3" y="46.2">R51</text>
<text x="49.6" y="69.5">J20</text>
<text x="49.6" y="91.7">PBC05DAAN</text>
<text x="131.9" y="109.3">R50</text>
<text x="140.1" y="109.3">0</text>
<text x="131.9" y="114.8">R49</text>
<text x="140.1" y="114.8">0</text>
<text x="131.9" y="120.3">R48</text>
<text x="131.9" y="125.7">R47</text>
<text x="140.1" y="120.3">0</text>
<text x="140.1" y="125.7">0</text>
<text x="30.4" y="134">C31</text>
<text x="30.4" y="136.7">10uF</text>
<text x="57.8" y="136.7">G1</text>
<text x="57.8" y="139.4">32.768KHz</text>
<text x="357.9" y="142.2">TP3</text>
<text x="96.2" y="153.2">R53</text>
<text x="96.2" y="155.9">33</text>
<text x="18.3" y="158.7">C32</text>
<text x="18.3" y="162">0.1uF</text>
<text x="44.1" y="197.1">J21</text>
<text x="44.1" y="199.8">PBC04SAAN</text>
<text x="180.7" y="206.4">Combo Carrier Module</text>
<text x="90.8" y="230">ZJ26-1-2</text>
<text x="90.8" y="232.7">SNT-100-BK-G</text>
<text x="44.1" y="238.2">J19</text>
<text x="90.8" y="238.2">ZJ26-3-4</text>
<text x="90.8" y="241">SNT-100-BK-G</text>
<text x="90.8" y="246.4">ZJ26-5-6</text>
<text x="90.8" y="249.2">SNT-100-BK-G</text>
<text x="41.3" y="254.7">PBC04DAAN</text>
<text x="90.8" y="254.7">ZJ27-7-8</text>
<text x="90.8" y="257.4">SNT-100-BK-G</text>
</g>
<g font-size="2.5" fill="#f00">
<text x="151.6" y="19.9">BT_HOST_WAKE_PD10</text>
<text x="154.6" y="22.6">BT_DEV_WAKE_PD0</text>
<text x="291.5" y="21.3">BT_PUART_RXD</text>
<text x="291.5" y="18.5">BT_PUART_TXD</text>
<text x="238.3" y="26.9" transform="rotate(-90 238.3 26.9)">RSVD1</text>
<text x="243.8" y="26.9" transform="rotate(-90 243.8 26.9)">RSVD2</text>
<text x="249.3" y="26.9" transform="rotate(-90 249.3 26.9)">RSVD3</text>
<text x="254.8" y="26.9" transform="rotate(-90 254.8 26.9)">RSVD4</text>
<text x="351.1" y="28.1">BT_I2C_SDA</text>
<text x="351.4" y="47.3">BT_I2C_SCL</text>
<text x="14.5" y="76.1">BT_GPIO2</text>
<text x="14.5" y="73.6">RSVD6</text>
<text x="72.1" y="73.6">RSVD1</text>
<text x="72.1" y="76.3">RSVD2</text>
<text x="14.5" y="78.8">BT_GPIO3</text>
<text x="14.5" y="81.6">BT_GPIO4</text>
<text x="72.1" y="79">RSVD3</text>
<text x="72.1" y="81.8">RSVD4</text>
<text x="146.2" y="81.6">BT_GPIO5</text>
<text x="14.5" y="84.3">BT_GPIO5</text>
<text x="72.1" y="84.5">RSVD5</text>
<text x="146.2" y="87.1">BT_GPIO4</text>
<text x="146.2" y="92.5">BT_GPIO3</text>
<text x="146.2" y="98">BT_GPIO2</text>
<text x="99.5" y="110.4">BT_UART_TX_PE1</text>
<text x="97.3" y="115.9">BT_UART_RX_PE0</text>
<text x="346.4" y="120">BT_I2S_WS_header</text>
<text x="96" y="121.4">BT_UART_CTS_PD14</text>
<text x="346.4" y="125.5">BT_I2S_CK_header</text>
<text x="369.7" y="121.4">BT_I2S_WS_header</text>
<text x="97.3" y="126.8">BT_UART_RTS_PD15</text>
<text x="346.4" y="131">BT_PUART_RTS</text>
<text x="369.7" y="126.8">BT_I2S_CK_header</text>
<text x="346.4" y="136.4">BT_PUART_CTS</text>
<text x="367" y="148.8">BT_REG_ON_PD1</text>
<text x="11.7" y="202.3">BT_PUART_TXD</text>
<text x="11.7" y="205">BT_PUART_RXD</text>
<text x="11.7" y="207.8">BT_PUART_CTS</text>
<text x="11.7" y="210.5">BT_PUART_RTS</text>
<text x="232.8" y="227.2" transform="rotate(-90 232.8 227.2)">RSVD6</text>
<text x="260.3" y="227.2" transform="rotate(-90 260.3 227.2)">RSVD5</text>
<text x="10.1" y="244.8">BT_I2S_WS_PA11</text>
<text x="10.1" y="242.1">BT_I2S_CK_PA12</text>
<text x="58.4" y="243.4">BT_I2S_WS_header</text>
<text x="58.4" y="240.7">BT_I2S_CK_header</text>
<text x="171.7" y="244.8">BT_I2S_SDO_header</text>
<text x="172.8" y="242.1">BT_I2S_SDI_header</text>
<text x="198.3" y="243.4">BT_I2S_SDO_header</text>
<text x="198.3" y="240.7">BT_I2S_SDI_header</text>
<text x="9.6" y="247.5">BT_I2S_SDI_PC2</text>
<text x="10.1" y="250.3">BT_I2S_SDO_PC3</text>
<text x="58.4" y="246.2">BT_I2S_SDI_header</text>
<text x="58.4" y="248.9">BT_I2S_SDO_header</text>
</g>
<g font-size="2.5">
<text x="386.5" y="35.1">2</text>
<text x="386.5" y="37.8">1</text>
<text x="205.3" y="42" transform="rotate(-90 205.3 42)">130</text>
<text x="210.9" y="42" transform="rotate(-90 210.9 42)">129</text>
<text x="216.3" y="42" transform="rotate(-90 216.3 42)">128</text>
<text x="221.8" y="42" transform="rotate(-90 221.8 42)">127</text>
<text x="227.3" y="42" transform="rotate(-90 227.3 42)">126</text>
<text x="232.8" y="42" transform="rotate(-90 232.8 42)">125</text>
<text x="238.3" y="42" transform="rotate(-90 238.3 42)">124</text>
<text x="243.7" y="42" transform="rotate(-90 243.7 42)">123</text>
<text x="249.2" y="42" transform="rotate(-90 249.2 42)">122</text>
<text x="254.8" y="42" transform="rotate(-90 254.8 42)">121</text>
<text x="260.2" y="42" transform="rotate(-90 260.2 42)">120</text>
<text x="265.7" y="42" transform="rotate(-90 265.7 42)">119</text>
<text x="271.2" y="42" transform="rotate(-90 271.2 42)">118</text>
<text x="276.7" y="42" transform="rotate(-90 276.7 42)">117</text>
<text x="282.2" y="42" transform="rotate(-90 282.2 42)">116</text>
<text x="287.6" y="42" transform="rotate(-90 287.6 42)">115</text>
<text x="171.8" y="70.8">HS5</text>
<text x="317.6" y="70.8">HS8</text>
<text x="46.3" y="73.5">1</text>
<text x="46.3" y="76.3">3</text>
<text x="57" y="73.5">2</text>
<text x="57" y="76.3">4</text>
<text x="173.9" y="76.3">63</text>
<text x="317.6" y="76.3">114</text>
<text x="46.3" y="79">5</text>
<text x="46.3" y="81.7">7</text>
<text x="57" y="79">6</text>
<text x="57" y="81.7">8</text>
<text x="173.9" y="81.7">64</text>
<text x="317.6" y="81.7">113</text>
<text x="46.3" y="84.5">9</text>
<text x="57" y="84.5">10</text>
<text x="173.9" y="87.2">65</text>
<text x="317.6" y="87.2">112</text>
<text x="173.9" y="92.7">66</text>
<text x="317.6" y="92.7">111</text>
<text x="173.9" y="98.2">67</text>
<text x="317.6" y="98.2">110</text>
<text x="173.9" y="103.7">68</text>
<text x="317.6" y="103.7">109</text>
<text x="173.9" y="109.2">69</text>
<text x="317.6" y="109.2">108</text>
<text x="24.9" y="117.5">VDD3P6_WLBT</text>
<text x="173.9" y="114.7">70</text>
<text x="317.6" y="114.7">107</text>
<text x="173.9" y="120.1">71</text>
<text x="173.9" y="125.6">72</text>
<text x="317.6" y="125.6">105</text>
<text x="317.6" y="120.1">106</text>
<text x="173.9" y="131.1">73</text>
<text x="317.6" y="131.1">104</text>
<text x="173.9" y="136.6">74</text>
<text x="317.6" y="136.6">103</text>
<text x="5.7" y="142.2">VDDIO_WLBT</text>
<text x="51.7" y="138" transform="rotate(-90 51.7 138)">12</text>
<text x="173.9" y="142.1">75</text>
<text x="317.6" y="142.1">102</text>
<text x="38.1" y="147.6">1</text>
<text x="65.2" y="147.6">7</text>
<text x="173.9" y="147.6">76</text>
<text x="317.6" y="147.6">101</text>
<text x="389.8" y="147.7">VDDIO_WLBT</text>
<text x="38.1" y="155.8">2</text>
<text x="65.2" y="155.8">11</text>
<text x="173.9" y="153.1">77</text>
<text x="317.6" y="153.1">100</text>
<text x="38.1" y="158.6">3</text>
<text x="38.1" y="161.3">4</text>
<text x="65.2" y="161.3">9</text>
<text x="65.2" y="158.6">10</text>
<text x="173.9" y="158.6">78</text>
<text x="317.6" y="158.6">99</text>
<text x="389.8" y="158.7">VDD3P6_WLBT</text>
<text x="38.1" y="164">5</text>
<text x="65.2" y="164">8</text>
<text x="173.9" y="164">79</text>
<text x="317.6" y="164">98</text>
<text x="51.7" y="173.4" transform="rotate(-90 51.7 173.4)">6</text>
<text x="173.9" y="169.5">80</text>
<text x="317.6" y="169.5">97</text>
<text x="171.8" y="175">HS6</text>
<text x="317.6" y="175">HS7</text>
<text x="40.8" y="202.4">1</text>
<text x="40.8" y="205.2">2</text>
<text x="40.8" y="207.9">3</text>
<text x="205.3" y="207.7" transform="rotate(-90 205.3 207.7)">81</text>
<text x="210.9" y="207.7" transform="rotate(-90 210.9 207.7)">82</text>
<text x="216.3" y="207.7" transform="rotate(-90 216.3 207.7)">83</text>
<text x="221.8" y="207.7" transform="rotate(-90 221.8 207.7)">84</text>
<text x="227.3" y="207.7" transform="rotate(-90 227.3 207.7)">85</text>
<text x="232.8" y="207.7" transform="rotate(-90 232.8 207.7)">86</text>
<text x="238.3" y="207.7" transform="rotate(-90 238.3 207.7)">87</text>
<text x="243.7" y="207.7" transform="rotate(-90 243.7 207.7)">88</text>
<text x="249.2" y="207.7" transform="rotate(-90 249.2 207.7)">89</text>
<text x="254.8" y="207.7" transform="rotate(-90 254.8 207.7)">90</text>
<text x="260.2" y="207.7" transform="rotate(-90 260.2 207.7)">91</text>
<text x="265.7" y="207.7" transform="rotate(-90 265.7 207.7)">92</text>
<text x="271.2" y="207.7" transform="rotate(-90 271.2 207.7)">93</text>
<text x="276.7" y="207.7" transform="rotate(-90 276.7 207.7)">94</text>
<text x="282.2" y="207.7" transform="rotate(-90 282.2 207.7)">95</text>
<text x="287.6" y="207.7" transform="rotate(-90 287.6 207.7)">96</text>
<text x="40.8" y="210.7">4</text>
<text x="40.8" y="240.9">1</text>
<text x="40.8" y="243.6">3</text>
<text x="51.5" y="240.9">2</text>
<text x="51.5" y="243.6">4</text>
<text x="40.8" y="246.3">5</text>
<text x="40.8" y="249.1">7</text>
<text x="51.5" y="246.3">6</text>
<text x="51.5" y="249.1">8</text>
<text x="315.7" y="246.4">Title</text>
<text x="326.6" y="249.2">CYW9WLWCDEVAL1</text>
<text x="315.7" y="254.7">Size</text>
<text x="318.4" y="257.4">B</text>
<text x="326.6" y="254.7">Document Number</text>
<text x="326.6" y="257.4">630-90548-01</text>
<text x="406.2" y="254.7">Rev</text>
<text x="408.9" y="257.4">1.0</text>
<text x="315.7" y="262.9">Date:</text>
<text x="329.9" y="262.9">Friday, October 20, 2017</text>
<text x="370.5" y="262.9">Sheet</text>
<text x="384.2" y="262.9">7</text>
<text x="392.5" y="262.9">of</text>
<text x="400.7" y="262.9">10</text>
</g>
<g font-size="2.5" fill="#004080">
<text x="240" y="53.6" transform="rotate(-90 240 53.6)">RSVD1</text>
<text x="245.5" y="53.6" transform="rotate(-90 245.5 53.6)">RSVD2</text>
<text x="251" y="53.6" transform="rotate(-90 251 53.6)">RSVD3</text>
<text x="256.5" y="53.6" transform="rotate(-90 256.5 53.6)">RSVD4</text>
<text x="289.4" y="50.4" transform="rotate(-90 289.4 50.4)">SDA</text>
<text x="229.1" y="55.1" transform="rotate(-90 229.1 55.1)">STATUS</text>
<text x="234.5" y="56.5" transform="rotate(-90 234.5 56.5)">GND_125</text>
<text x="261.9" y="56.5" transform="rotate(-90 261.9 56.5)">GND_120</text>
<text x="207.1" y="63.7" transform="rotate(-90 207.1 63.7)">BT_DEV_WAKE</text>
<text x="212.6" y="65.5" transform="rotate(-90 212.6 65.5)">BT_HOST_WAKE</text>
<text x="267.5" y="64.3" transform="rotate(-90 267.5 64.3)">PUART_RXD/D0</text>
<text x="272.9" y="64.1" transform="rotate(-90 272.9 64.1)">PUART_TXD/D1</text>
<text x="278.4" y="60.8" transform="rotate(-90 278.4 60.8)">LED1/SF_WP</text>
<text x="283.9" y="61.6" transform="rotate(-90 283.9 61.6)">LED2/SPI_INT</text>
<text x="218" y="71.9" transform="rotate(-90 218 71.9)">TX_CONF/BT_SECI_IN</text>
<text x="179.9" y="72.5">GND_HS1</text>
<text x="223.6" y="73" transform="rotate(-90 223.6 73)">TX_REQ/BT_SECI_OUT</text>
<text x="302.7" y="72.5">GND_HS8</text>
<text x="179.9" y="78">BATT_MON</text>
<text x="179.9" y="83.5">BT_GPIO5</text>
<text x="304.8" y="78">BT_RST</text>
<text x="307.5" y="83.5">IR_TX</text>
<text x="179.9" y="89">BT_GPIO4</text>
<text x="309.5" y="89">SCL</text>
<text x="179.9" y="94.4">BT_GPIO3</text>
<text x="294.6" y="94.4">ROW1/ARD_RST</text>
<text x="179.9" y="99.9">BT_GPIO2</text>
<text x="292.2" y="99.9">ROW0/BUTTON/D2</text>
<text x="179.9" y="105.5">GND_68</text>
<text x="304.4" y="105.5">LED3/D3</text>
<text x="179.9" y="110.9">BT_UART_RXD</text>
<text x="304.4" y="110.9">LED4/D9</text>
<text x="179.9" y="116.4">BT_UART_TXD</text>
<text x="303.4" y="116.4">GND_107</text>
<text x="179.9" y="121.9">BT_UART_RTS_N</text>
<text x="280.2" y="121.9">COL5/PCM_SYNC/I2S_WS/A5</text>
<text x="179.9" y="127.4">BT_UART_CTS_N</text>
<text x="281.5" y="127.4">COL4/PCM_CLK/I2S_CLK/A4</text>
<text x="179.9" y="132.9">GND_73</text>
<text x="285.7" y="132.9">PUART_RTS_N/COL3/A3</text>
<text x="179.9" y="138.3">MIC_BIAS</text>
<text x="179.9" y="143.8">MICP</text>
<text x="285.7" y="138.3">PUART_CTS_N/COL2/A2</text>
<text x="304.2" y="143.8">COL1/A1</text>
<text x="42.7" y="149.3">VIO</text>
<text x="53.5" y="146.6" transform="rotate(-90 53.5 146.6)">VCC</text>
<text x="56.8" y="149.3">OUT</text>
<text x="179.9" y="149.3">MICN</text>
<text x="299.4" y="149.3">BT_REG_ON</text>
<text x="179.9" y="154.8">MIC_AVDD</text>
<text x="301.1" y="154.8">VDDIO_100</text>
<text x="42.7" y="157.6">NC1</text>
<text x="42.7" y="160.3">NC2</text>
<text x="57.1" y="160.3">NC7</text>
<text x="57.1" y="157.6">NC8</text>
<text x="179.9" y="160.3">GND_78</text>
<text x="304.8" y="160.3">GND_99</text>
<text x="42.7" y="163">NC3</text>
<text x="42.7" y="165.8">NC4</text>
<text x="57.1" y="165.8">NC5</text>
<text x="57.1" y="163">NC6</text>
<text x="179.9" y="165.8">EXT_LPO</text>
<text x="302.2" y="165.8">VBATT_98</text>
<text x="53.5" y="168.8" transform="rotate(-90 53.5 168.8)">GND</text>
<text x="179.9" y="171.3">GND_80</text>
<text x="302.2" y="171.3">VBATT_97</text>
<text x="179.9" y="176.7">GND_HS6</text>
<text x="302.7" y="176.7">GND_HS7</text>
<text x="207.1" y="201.7" transform="rotate(-90 207.1 201.7)">COL7/SPI_CS/D10</text>
<text x="212.6" y="201.7" transform="rotate(-90 212.6 201.7)">COL8/SPI_MISO/D12</text>
<text x="218" y="201.7" transform="rotate(-90 218 201.7)">ROW2/DMIC_CLK/D4</text>
<text x="223.6" y="201.7" transform="rotate(-90 223.6 201.7)">ROW3/DMIC_DADTA/D5</text>
<text x="229.1" y="201.7" transform="rotate(-90 229.1 201.7)">ROW4/PCM_OUT/I2S_DO/D6</text>
<text x="234.5" y="201.7" transform="rotate(-90 234.5 201.7)">RSVD6</text>
<text x="240" y="201.7" transform="rotate(-90 240 201.7)">GND_87</text>
<text x="245.5" y="201.7" transform="rotate(-90 245.5 201.7)">ROW5/PCM_IN/I2S_DI/D7</text>
<text x="251" y="201.7" transform="rotate(-90 251 201.7)">ROW6/SPI_MOSI/D11</text>
<text x="256.5" y="201.7" transform="rotate(-90 256.5 201.7)">ROW7/SPI_CLK/D13</text>
<text x="261.9" y="201.7" transform="rotate(-90 261.9 201.7)">RSVD5</text>
<text x="267.5" y="201.7" transform="rotate(-90 267.5 201.7)">COL0/A0</text>
<text x="272.9" y="201.7" transform="rotate(-90 272.9 201.7)">COL6/MCLK/D8</text>
<text x="278.4" y="201.7" transform="rotate(-90 278.4 201.7)">GND_94</text>
<text x="283.9" y="201.7" transform="rotate(-90 283.9 201.7)">BT_USB_DP</text>
<text x="289.4" y="201.7" transform="rotate(-90 289.4 201.7)">BT_USB_DM</text>
</g>
<g font-size="2">
<text x="44.1" y="2.1">5</text>
<text x="126.4" y="2.1">4</text>
<text x="208.7" y="2.1">3</text>
<text x="291" y="2.1">2</text>
<text x="373.3" y="2.1">1</text>
<text x=".9" y="37.1">D</text>
<text x="415.2" y="37.1">D</text>
<text x=".9" y="102.3">C</text>
<text x="415.2" y="102.3">C</text>
<text x=".9" y="167.4">B</text>
<text x="415.2" y="167.4">B</text>
<text x=".9" y="232.6">A</text>
<text x="415.2" y="232.6">A</text>
<text x="44.1" y="265.5">5</text>
<text x="126.4" y="265.5">4</text>
<text x="208.7" y="265.5">3</text>
<text x="291" y="265.5">2</text>
<text x="373.3" y="265.5">1</text>
</g>
</svg>
